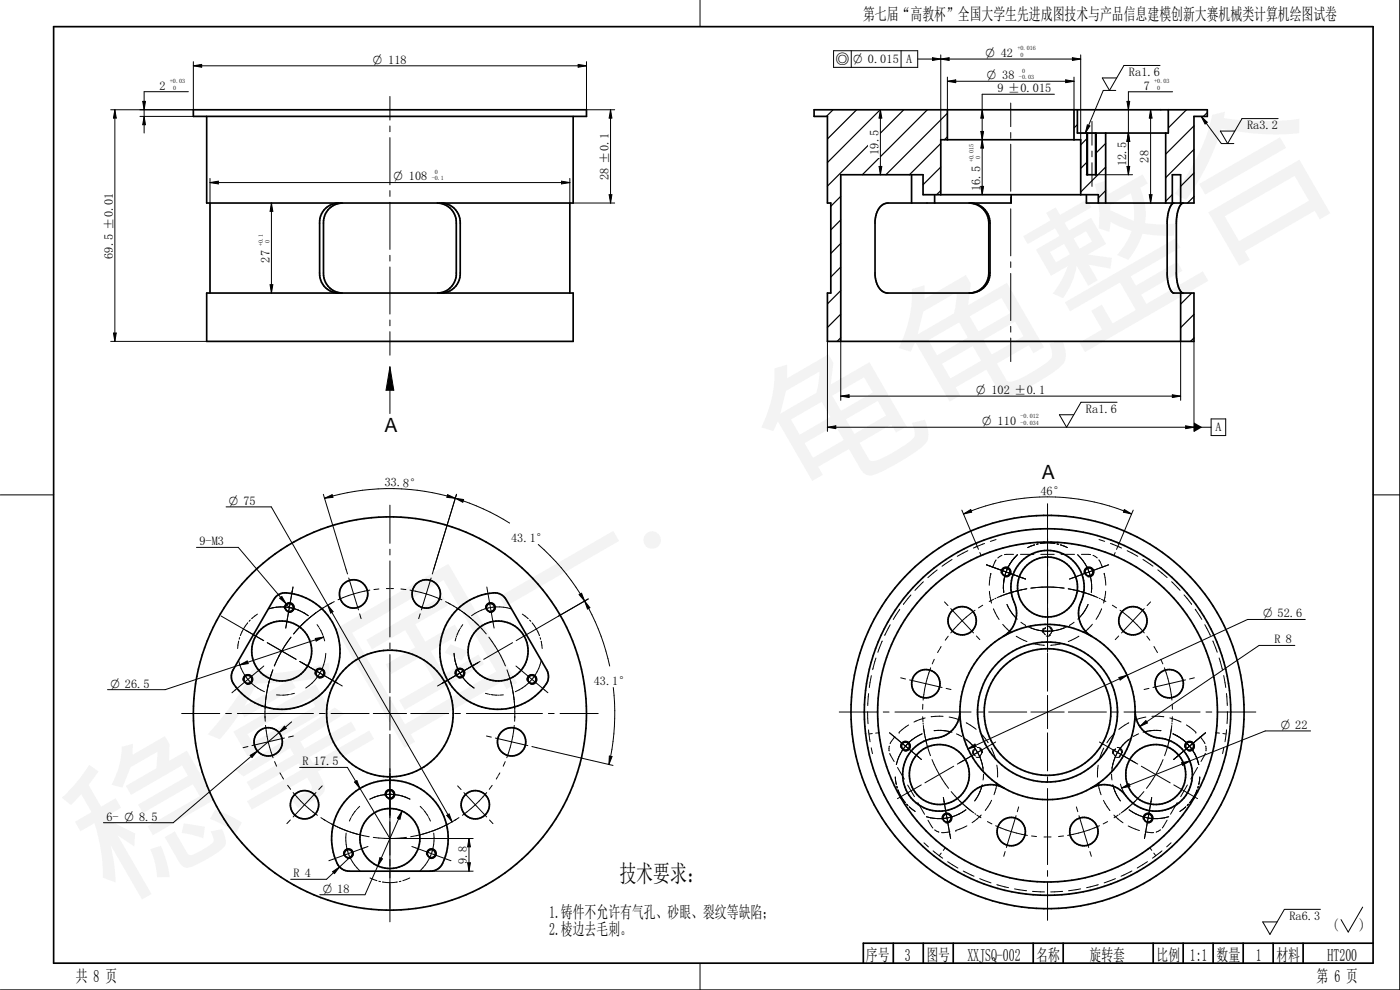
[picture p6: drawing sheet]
<svg xmlns="http://www.w3.org/2000/svg" width="420mm" height="297mm" viewBox="0 0 420 297" stroke-linecap="round" stroke-linejoin="round" font-family="sans-serif">
<g fill="none" stroke="#000" stroke-width=".3">
<path d="M210.1 0v8M250.2 15.2h25.2v5h-25.2zM255.5 15.2v5M270.4 15.2v5M279.8 17.3l2.5 .4-2.5 .4zM282.3 17.7l2.5-.4v.8zM282.3 16.5v25.4M321.8 17.3l2.5 .4-2.5 .4zM324.3 16.5v33.7M324.3 17.7h-48.9M348.1 19.6h-10.8l-4.3 7.5-2.2-3.7h4.3M420.1 0v297h-420"/>
<path d="M33.2 32.9h24.8M34.5 32.9l.4 2.5h-.9zM34.5 32.9v69.5M42 34.9h16M42.8 30.4h.9l-.4 2.5zM43.3 34.9l.4 2.5h-.9zM56.5 27.5h-13.2v12.4M117 28.9v7.1M117 37.8v1.7M176 32.9h8.5M183.2 32.9l.4 2.5h-.8zM183.2 32.9v28"/>
<path d="M264.2 32.9l.4 2.5h-.8zM284.3 24.4l2.5-.4v.8zM284.3 23.1v9.8M284.3 24.4h38M294.4 39.4h.8l-.4 2.5zM294.8 32.9l.4 2.5h-.8zM303.3 30.9v7.1M303.3 39.8v1.7M316.5 28.3h-21.7v30.1M319.8 24l2.5 .4-2.5 .4zM322.3 23.1v9.8M324.5 39.9h4.3"/>
<path d="M326.1 39.9v12.5M326.3 37.5l.8 .3-1.4 2.1zM327.7 36.4v7.2M329.1 39.9v12.5M334.9 27.1h-3.8l-5.4 12.8M338.2 30.4h.8l-.4 2.5zM338.6 39.9l.4 2.5h-.8zM345.3 32.9l.4 2.5h-.8zM345.3 32.9v28M351.9 27.5h-13.3v24.9M63 54.8l2.5-.4v.8zM63 53.5v7.4"/>
<path d="M63 54.8h108M117 41.3v14.1M117 57.2v1.7M168.5 54.4l2.5 .4-2.5 .4zM171 53.5v7.4M182.8 58.4h.8l-.4 2.5zM263.8 49.9h.8l-.4 2.5zM294.4 55.9h.8l-.4 2.5zM294.8 41.9l.4 2.5h-.8zM303.3 43.3v14.1M303.3 59.2v1.7M327.7 45.3v1.8"/>
<path d="M327.7 48.8v7.1M328.8 52.4h11.1M338.2 49.9h.8l-.4 2.5zM344.9 58.4h.8l-.4 2.5zM81.5 60.9l.4 2.5h-.8zM81.5 60.9v27M117 60.7v14.1M117 76.6v1.7M172 60.9h12.5M303.3 62.7v14.1M303.3 78.6v1.7M34 99.9h.9l-.4 2.5z"/>
<path d="M81.1 85.4h.8l-.4 2.5zM117 80.1v14.1M117 96v1.7M117 99.5v7.1M303.3 82v14.2M303.3 97.9v1.8M33.2 102.4h28.8M117 110.1v14M117 110.1l1.2 7h-2.3zM248.3 102.4v27M252.3 118.9l2.5-.4v.8zM252.3 102.4v17.7"/>
<path d="M252.3 118.9h102M303.3 101.4v7.1M351.8 118.5l2.5 .4-2.5 .4zM354.3 102.4v17.7M358.3 102.4v27M248.3 128.2l2.5-.4v.8zM248.3 128.2h115.2M335.3 120.7h-10.9l-4.3 7.5-2.2-3.8h4.4M355.8 127.8l2.5 .4-2.5 .4zM363.5 125.7h4.4v5h-4.4zM.1 148.5h16M67.8 152.1h13.6l17 29.5"/>
<path d="M97 148.3l7.3 23.9M97.4 149.5l2.3-1.1 .2 .8zM97.4 149.5a67.6 67.6 0 0 1 39.2 0M117 151.6v11.4M134.3 148.4l2.3 1.1-2.5-.3zM136.6 149.5l2.5 .4-.2 .8zM136.6 149.5a68.7 68.7 0 0 1 16.3 7.5M137 148.3l-7.3 23.9M288.7 153.1l5 11.7M289.1 154.2l2.2-1.3 .3 .8zM289.1 154.2a64.5 64.5 0 0 1 50.5 0M314.4 151.1v44.5"/>
<path d="M337.4 152.9l2.2 1.3-2.5-.5zM340.1 153.1l-5 11.7M412.1 148.5h8M59 164.2h12.5l15.3 18.1M83.9 179.5l.7-.5 1.3 2.1zM87.7 177.6l.2-1.5-2.1 12.3 .2-1.5M104.7 173.4l2.9 9.6M111 177.1l-4.9 1.1-4.7 1.8M113.7 176.7l-1.5 .2M116 176.6h.7M116.9 176.6h.2M117 164.8v1.7"/>
<path d="M117 168.3v22.8M117.3 176.6h.8M120.3 176.7l1.5 .2M123.1 177.1l4.8 1.1 4.7 1.8M129.4 173.4l-2.9 9.6M146.1 176.1l2.2 12.3M161.5 163.4a66.5 66.5 0 0 1 14 16.9M173.8 178.4l.7-.4 1 2.3zM176.5 179.7l-21.6 12.5M273.4 178.5l-2.3 2.8M277.1 174.6l-2.5 2.5M281.3 171l-2.8 2.3"/>
<path d="M285.7 167.9l-3 2M290.5 165.2l-3.2 1.7M294.1 165.8l.4 .9M295.5 163.1l-3.4 1.3M296.9 177.4l.7 3.6M297.4 172h.1M297.4 172l-.5 3.6M297.5 170l-1.5-.5 11.8 4.2-1.4-.5M298.2 179.8l-1.3 .7M298.9 179.5l-.3 .1M298.9 161.9l-1.7 .6M298.9 168l-1 2.3"/>
<path d="M300.5 172a1.51 1.51 0 0 1 1.3-1.9 1.51 1.51 0 0 1 1.6 1.6 1.51 1.51 0 0 1-1.9 1.4M300.7 166.6l-1.2 .8M302 178.2l-2.8 1.1M302.7 178l-.3 .1M303.6 177.7l-3.4 1.2M304.2 166.3l-2.8 .1M304.3 167.5l1-1.1a13.2 13.2 0 0 0-4.1 11.4l-.1-1.6M304.5 177.5l-1.4 .4M306.3 166.3h4M306.6 177l-3.2 .8M308.2 176.7l-3.3 .7M309.4 176.5l5-.4 5 .4"/>
<path d="M310.5 163.5l-2.1 .8M311.6 163.2l-.5 .1M312.2 163.1l2.2-.2 2.2 .2M312.3 166.3h4.1M317.2 163.2l.5 .1M318.3 163.5l2.1 .8M318.4 166.3h4.1M323.4 166.4l1.6 1.8M324.3 177.5l1.4 .4M324.5 166.3l2.8 .1M325 168.2l1.6 2.9M325.4 172a1.5 1.5 0 0 1 1.3-1.9 1.5 1.5 0 0 1 1.6 1.6 1.5 1.5 0 0 1-1.9 1.4"/>
<path d="M325.4 177.8l-4.8-1.1 4.6 1 3.3 1.2M326.1 178l.3 .1M326.6 171.1l.7 2.1 .3 2.2M326.8 178.2l2.7 1.1M327.6 175.4l-.1 2.4M328 166.6l1.3 .8M329.8 168l1 2.3M329.8 161.9l1.7 .5M329.9 179.5l.3 .1M330.6 179.8l1.3 .7M331.4 172h.1M331.4 172l.5 3.6"/>
<path d="M331.8 177.4l-.6 3.5M332.7 169.5l-11.7 4.2M333.3 163l3.3 1.4M334.7 165.8l-.4 .9M338.3 165.2l3.2 1.7M343 167.9l3 2M347.5 171l2.8 2.3M351.6 174.5l2.6 2.6M355.4 178.5l2.2 2.8M66.3 184.8l12.8 7.4M71.6 192.4l-.3 2.2M71.6 198.3l.4 1.2"/>
<path d="M71.9 191.3l-.1 .5M72 199.5l2.2-1.2 .3 .8zM72 199.5a13.3 13.3 0 0 0 7.4 8M74.3 186.9l-1.2 1.8-1 2M75.1 186l-.4 .4M77.3 184.3l-1.8 1.3M79.2 199.8l-9.6 8.1M80.2 192.8l8.7 5M82.1 182.3l-1.4 .4a13.3 13.3 0 0 1 11.8 2l-1.2-.8M85.4 182.7a1.49 1.49 0 0 1 1.3-1.9 1.49 1.49 0 0 1 1.6 1.6 1.49 1.49 0 0 1-1.8 1.3M87.3 191.2l-2.8 4.1-2.2 4.5M90.6 198.8l1.1 .7"/>
<path d="M91.7 186.4l-1.1 1M92.3 185.9l-.3 .2M94.6 191.6l2.5-.4-2.2 1.1zM94.9 183.8l-2.3 1.9M95.2 187.4l.5 .8M95.5 183.4l-.3 .2M95.9 188.4l.1 .2M96.1 188.9l.8 1.7M97 190.9l.1 .2M97 182.4l-1.2 .8M97.1 191.2l-47.5 15.7h-17.3M97.2 191.4l.2 .9"/>
<path d="M97.8 196a13.3 13.3 0 0 1-6.1 10.4M98.4 181.6l1.6 1.9-.8 .4zM98.4 181.6l37.3 65M99.5 181a37.5 37.5 0 0 0-11.4 9.2l4.4-4.5M100.3 180.5l-1.3 .7M107.9 184.2l.5 1.4M117 192.9v1.7M117 196.4v11.4M126.1 184.2l-.4 1.4M133.7 180.5l1.4 .7M134.6 181a37.5 37.5 0 0 1 11.3 9.2M136.4 197.5l-.1-1.5a13.2 13.2 0 0 0 6 10.4l-1.2-.8"/>
<path d="M136.9 191.3l-.3 1M137 182.4l1.2 .8M137 190.9l-.1 .2M138 188.8l-.9 1.8M138.2 188.4l-.1 .2M138.5 183.4l.3 .2M138.9 187.4l-.6 .8M139.2 183.8l2.3 1.9M141.8 185.9l.2 .3M142.3 186.4l1.1 1M142.4 199.5l1-.7-1.3 .8M144.1 198.5l-12.8 7.3"/>
<path d="M145.7 182.7a1.5 1.5 0 0 1 1.4-1.9 1.5 1.5 0 0 1 1.6 1.6 1.5 1.5 0 0 1-1.9 1.3M146.7 191.2l2.8 4.1 2.2 4.5M153.4 182.7a13.3 13.3 0 0 0-11.9 2M153.8 192.8l-8.6 5M154.8 199.8l9.6 8.1M156.7 184.3l1.8 1.3M158.9 186.1l.4 .3M159.7 186.9l1.3 1.8 .9 2M162.1 191.3l.2 .5M162.4 192.4l.3 2.2M162.4 198.3a13.3 13.3 0 0 1-7.7 9.2M175.5 180.3l1.5 2-.7 .4z"/>
<path d="M175.5 180.3a67.4 67.4 0 0 1 7.5 19.5M262.9 197.4l-1 3.5M264.8 192.3l-1.3 3.4M267.2 187.5l-1.7 3.2M270 182.8l-1.9 3.1M280.4 197.8l-.6 1.4M281.8 195.1l-.4 .7M282 194.8l-.1 .2M282.4 194l-.3 .6M283.5 180.6l1 1.1M284.6 190.9l-.9 1.2M285.3 182.6l6.9 7.3"/>
<path d="M292.6 183.1l-3.9 3.1-3.4 3.7M293 190.8l1.1 1.1M294.9 181.6l-1.2 .8M298.1 182.7l1.7 3.2M300.9 187.3l2.6 2.5M302.6 182.2l-.4-.8 1.6 2.7 1.2 1.4M302.8 182.5l.1 .2M303 182.9l1.1 1.6M304.3 184.7l.1 .2M304.6 185.1l.7 .7M305 190.9l3.2 1.6M306.4 186.7l1.4 .9"/>
<path d="M308.4 187.9l2.2 .9 3.2 .6M309.4 188.4l2.3 .7 2.1 .3M309.9 193.1l3.6 .5M313.2 188.5l-.3 1.3M313.8 188.3h.1M313.8 188.3a1.24 1.24 0 0 0 0 2.2M314.3 187.9a1.47 1.47 0 0 1 1.6 1.6M314.4 196v11.4M315 190.5h.1M315 188.3a1.24 1.24 0 0 1 0 2.2M315.2 190.6l-1.2 .2M318.8 193l-3.5 .6"/>
<path d="M319.3 188.4l-2.3 .7-2.1 .3M320.4 187.9l-3.3 1.2-3.3 .3M322.4 186.7l-1.5 1M323.8 190.9l-3.2 1.6M324.1 185.1l-.6 .7M324.5 184.7l-.2 .2M325.7 182.9l-1.1 1.6M326 182.5l-.1 .2M326.1 182.3l.4-.9-1.5 2.7-1.3 1.4M327.8 187.3l-2.5 2.5M330.6 182.7l-1.7 3.1M333.8 181.6l1.3 .8"/>
<path d="M335.7 190.8l-1 1.1M336.1 183.1l3.9 3.1 3.4 3.7M343.4 182.6l-6.8 7.3M344.2 190.9l.9 1.2M345.3 180.6l-1 1.1M346.3 194l.4 .6M346.8 194.8l.1 .2M347 195.2l.4 .6M348.4 197.8l.6 1.4M358.7 182.8l2 3M361.6 187.4l1.6 3.2M364 192.3l1.3 3.4"/>
<path d="M365.9 197.4l1 3.5M388.6 193.7h-10.7l-35.8 24.3M391.7 185.9h-17.3l-36.1 16.7M54.5 214.1h11.5M67.7 214.1h1.8M71.2 214.1h22.9M73 204.2a1.5 1.5 0 0 1 1.3-1.8 1.5 1.5 0 0 1 1.6 1.6 1.5 1.5 0 0 1-1.9 1.3M79.5 214.9l.1 1.5M79.6 211.2v1.5M79.7 217.7l.8 4.9 1.4 4.8M79.7 210.4v.4M80.2 207.1l-.5 2.9"/>
<path d="M80.7 204.6l-.3 1.4M80.8 204.5l-1.1 5.4-.2 5.5M81.4 202.5l-1.2 4.5M81.9 201l-1.1 3.5M83 208.5l1 .1M84.2 208.6h.2M85.4 217.9l.5 .6-2.2 1.3zM86.6 208.4l-1.9 .2M87.1 208.3l-.2 .1M87.5 216.6l-35.5 30.2h-21M88.4 208l-1 .3M94.6 202.4a1.51 1.51 0 0 1 1.3-1.9 1.51 1.51 0 0 1 1.6 1.6 1.51 1.51 0 0 1-1.9 1.3"/>
<path d="M95.4 201.6l-5.5-3.1 12.8 7.3M95.9 214.1h1.7M99.3 214.1h11.5M100.3 204.4l1.1 .7M112 214.1h10M117 209.1v10M123.3 214.1h11.4M133.9 204.3l-1.3 .8 1.1-.7M136.5 214.1h1.7M136.6 202.4a1.5 1.5 0 0 1 1.3-1.9 1.5 1.5 0 0 1 1.6 1.6 1.5 1.5 0 0 1-1.9 1.3M140 214.1h22.8M145.7 208l.9 .3"/>
<path d="M146.9 208.3h.2M147.4 208.4l1.9 .2M149.6 208.6h.2M151.1 208.5l-1 .1M152.2 201l1.1 3.5M153.3 204.5l1 5.4 .2 5.5M153.3 204.6l.3 1.4M153.9 207.1l.4 3M154.3 210.4l.1 .4M154.3 217.7l-.8 4.9-1.4 4.8M154.4 211.2l.1 1.5M154.5 214.9l-.1 1.5"/>
<path d="M158.2 204.2a1.51 1.51 0 0 1 1.3-1.9 1.51 1.51 0 0 1 1.6 1.7 1.51 1.51 0 0 1-1.9 1.3M164.6 214.1h1.7M168.1 214.1h11.4M184.1 206.3a67.6 67.6 0 0 1-1.4 23.1M251.9 213.6h11.4M260.4 213.6l.1 3.5M260.7 219l.4 3.6M260.7 208.1l-.3 3.6M261.5 202.7l-.6 3.6M263.8 219.9l-1 .1M265.1 213.6h1.7M267 219.9l9.5 8"/>
<path d="M268.6 213.6h22.8M269.8 219.7h.1M270.3 203.4l1.5 .3M272.7 217.5l-2.8 2.2M273 204l9.7 2.3M276.9 215.1l.1 1.4M277 211.3l-.1 1.5M277 216.9l.1 .4M277.1 217.7l.7 4.3M277.4 220l.1 .6M277.7 215.4l-3.4 1.2M279.3 200.4l-1.5 4.7-.8 5"/>
<path d="M280.3 219.2l2.2-.1 2.9 .5M281.3 219.2h-1M282.1 219.1l1.9 .2M283 214.9l-3.6 .2M283.9 206.5l1.5 .4M284.3 219.4h.2M284.8 219.5l.9 .2M284.9 215.1l3.4 1M290 216.9l3 1.9M293.2 213.6h1.7M296.7 213.6h11.4M309.4 213.6h10"/>
<path d="M314.4 208.6v10M314.4 219.9v11.4M320.6 213.6h11.5M333.8 213.6h1.7M335.8 203.3l2.5-.7-2.1 1.4zM337.3 213.6h22.9M338.3 202.6l-47.8 22.1M338.8 216.9l-3 1.9M342.1 218l1.8-1.8 .5 .7zM343.9 215.1l-3.5 1M344 219.5l-1 .2M344.5 219.4h-.3"/>
<path d="M344.8 206.5l-1.4 .4M345.7 214.9l3.6 .2M346.2 219.2l-1.5 .1M346.3 219.1l2.1 .1h-1M346.3 219.1l-2.9 .5M346.7 219.1l-.5 .1M349.5 200.4l1.4 4.7 .8 5M351.1 215.4l3.3 1.2M351.3 220l-.1 .6M351.7 217.7l-.8 4.3-1.4 4.7M351.7 216.9v.4M351.8 211.3l.1 1.5"/>
<path d="M351.8 215.1v1.5M355.8 204l-9.8 2.3M356.1 217.5l2.8 2.2M358.4 203.4l-1.4 .3M358.9 219.7h.1M361.9 213.6h1.8M365 219.9l1 .1M365.4 213.6h11.5M367.3 202.7l.6 3.6M368.1 208.1l.2 3.6M368.1 219l-.5 3.5M368.4 213.5l-.2 3.6"/>
<path d="M393.3 219.3h-13.6l-22.6 9M74.4 224l-1.4 .3M75.1 226.6l2.1-1.3-1.6 2zM82.4 228.5l.6 1.4M84 231.9l.4 .7M84.5 232.7l.1 .2M84.7 233.1l.4 .6M85.4 221.4l-9.8 2.3M86.3 235.6l.9 1.2M88 237.8l3.4 3.7 3.9 3.1M88 220.8l-1.4 .4M89.9 230.3h14.4l12.7 21.3"/>
<path d="M94.8 237.8l-6.8 7.3M96.7 235.8l-1 1.1M106.4 234.6l.7-.4 .9 2.4zM112.4 239.2l-1.4 .6a13.2 13.2 0 0 1 12 0l-1.3-.6M115.6 238.7a1.5 1.5 0 0 1 1.3-1.9 1.5 1.5 0 0 1 1.6 1.6 1.5 1.5 0 0 1-1.9 1.4M117 220.3v56.3M137.3 235.8l1.1 1.1M139.2 237.8l6.9 7.3M146 220.8l1.5 .4M146.1 237.8l-3.5 3.7-3.8 3.1M147.7 235.6l-.9 1.2M148.7 221.4l9.7 2.3"/>
<path d="M149.3 233.1l-.4 .6M149.5 232.7l-.1 .2M150 231.9l-.4 .7M151.6 228.5l-.6 1.4M159.6 224l24.4 5.7M182.9 226.8l.8 .2-1 2.4zM261.5 224.4l.3 1.7M261.8 220.1l-1 .1M266.9 223.9l-.1 1.4M267 226.1l1.3 2.4M268.6 221l-1.5 2.1M268.7 233.1l.3 2.2"/>
<path d="M269.1 235.9l.2 .5M269.4 230.3l2 3.5M269.5 237l.9 2 1.3 1.8M270.3 224.3a1.5 1.5 0 0 1 1.3-1.9 1.5 1.5 0 0 1 1.7 1.6 1.5 1.5 0 0 1-1.9 1.3M272.4 235.5l2 3.5M273.7 221.9a13.2 13.2 0 0 0-4.7 7.5M276.5 235.5l-7.2 4.1M276.7 220.2l-3 1.7M277.6 221l.1 .3M277.8 221.7l1.4 5M279.7 227.9l2.2 4.5 2.8 4.1M283.1 239.3l2.2 12.3"/>
<path d="M285.5 237.5l2.2 2.5 3.7 3.2M286.2 229.9l-8.6 5M287.1 220.2l1.5 .8M289 228.3l-1 .6M289.1 221.3l2.7 2.2 1.8 2.8M290.1 222l1.7 1.6 1.3 1.7M290.5 224.7l2.1-1.5 .4 .8zM292.2 224.9l-.3 1.2M292.8 224.7h.1M292.8 224.7a1.22 1.22 0 0 0 0 2.1M293.3 224.3a1.47 1.47 0 0 1 1.6 1.6M293.3 239.1l-.1 .2"/>
<path d="M293.6 226.2l.5 1M294 226.8h.1M294 224.7a1.22 1.22 0 0 1 0 2.1M294.1 227.2l.7 2.2 .3 2.3M294.2 227l-1.2 .2M294.3 237.1l-.9 1.8M294.3 220.1l2.3 2.7M294.4 236.6v.2M294.5 228.2l.5 2.3M294.7 235.8l-1 2.7-1.2 1.8 .6-.8M294.8 235.4l-.3 1M295.2 232.3l-.2 1.7"/>
<path d="M297.5 224.4l1.3 3.4M298.8 222.6l-11.5 6.7M299.2 229.6l.2 3.6M299.2 235l-.9 3.4M314.4 233.1v1.7M314.4 236.6v22.8M329.6 235l.8 3.5M329.6 229.6l-.2 3.6M330 222.6l11.5 6.7M331.3 224.5l-1.3 3.3M333.6 232.3l.1 1.7M334 235.4l.2 1"/>
<path d="M334 235.8l1.1 2.7 1.1 1.8-.5-.8M334.1 224.9l-.2 1.2M334.3 228.2l-.6 2.3M334.3 236.6l.1 .2M334.4 220.1l-2.2 2.8M334.5 237.1l.8 1.7M334.8 224.7h.1M334.8 224.7a1.22 1.22 0 0 0 0 2.1M335.3 224.3a1.47 1.47 0 0 1 1.6 1.6M335.4 239.1l.1 .2M335.7 225.3l-1.4 3-.7 3.4M335.7 225.3l-1.1 1.9"/>
<path d="M336 226.8h.1M336 224.7a1.22 1.22 0 0 1 0 2.1M336.2 227l-1.2 .2M336.2 235.3l.7 1.8 1 1.7M336.6 236.5l2.2-1.4 .3 .8zM337 223.5l-1.3 1.8M338.7 222l-1 .8M339.7 221.3l-1.9 1.4-2.1 2.6M339.7 228.3l1.1 .6M341.7 220.2l-1.5 .8M342.5 229.9l8.7 5M343.3 237.5l-2.2 2.5-3.7 3.2"/>
<path d="M345.6 239.3l-2.1 12.3M349 227.9l-2.2 4.5-2.7 4.1M351 221.7l-.4 1.5M351.1 221v.3M352.3 235.5l7.1 4.1M353.4 220.9l-1.4-.7a13.4 13.4 0 0 1 7.4 8M354.6 228.9l2.5-.6-2.2 1.3zM355.5 224.3a1.51 1.51 0 0 1 1.4-1.9 1.51 1.51 0 0 1 1.6 1.6 1.51 1.51 0 0 1-1.9 1.3M356.4 235.5l-2.1 3.5M357.1 228.3l-20.5 8.2M359.3 237l-1 2-1.3 1.9M359.3 227.9l.5 1.5-.4-1.2"/>
<path d="M359.4 230.3l-2 3.4M359.6 235.9l-.1 .5M360.1 233.1l-.3 2.3M360.2 221l1.4 2.1M360.8 220.7l1-.8-9.6 8 1-.8M361.7 226l-1.3 2.5M361.9 223.8v1.5M367 220.1l1 .1M367.3 224.3l-.4 1.8M87.1 246l-1 1.1M96.3 245.3l1.3 .8M97.1 245.9a37.3 37.3 0 0 0 13.7 5.2"/>
<path d="M99.5 247.2l1.3 .7M101.2 248.1l.3 .1M101.9 248.4l2.7 1.1M103.1 256.5a1.5 1.5 0 0 1 1.3-1.9 1.5 1.5 0 0 1 1.7 1.6 1.5 1.5 0 0 1-1.9 1.4M103.9 250a13.2 13.2 0 0 0 4.1 11.3M104.8 257.4l-6.8 6.4h-10.8M105 249.6l.3 .1M105.3 245.4l-.5 1M105.5 245l-.1 .2M106.8 243.2l-1.1 1.6M107.1 242.8l-.2 .2M107.9 241.9l-.6 .7"/>
<path d="M110.4 254l-11.7 4.3M112 251.2l5 .4M114 257.3l.8 .4-1.4 2.1zM117 251.6h25M120.7 243.4l-.7 2.4-.7-.3zM120.7 243.4l-11.2 25.1h-13.5M122 251.2l-5 .4M123.6 254l11.8 4.3M126.1 241.9l.7 .7M127 242.8l.1 .2M127.3 243.2l1.1 1.6M128 256.5a1.49 1.49 0 0 1 1.3-1.9 1.49 1.49 0 0 1 1.7 1.6 1.49 1.49 0 0 1-1.9 1.4"/>
<path d="M128.5 245l.1 .2M128.8 245.5l.4 .9M129 249.6l-.3 .1M130.2 250a13.2 13.2 0 0 1-4.1 11.3M132.2 248.4l-2.8 1.1M134.1 244.6l.7-.4 .9 2.4zM134.5 247.2l-1.3 .7M136.9 245.9a37.6 37.6 0 0 1-13.7 5.2M137.7 245.3l-1.2 .8M140.3 258.9h.9l-.5 2.5zM140.7 251.6l.5 2.5h-.9zM140.7 251.6v9.8"/>
<path d="M146.9 246l1 1.1M272.1 241.3l.4 .4M272.9 242.1l1.8 1.4M275.5 240.8l2 3.5M277.3 252.9l1.3 1.2M278.5 246.1l1.5 2.4M280 255.3l2.9 2.2M280.5 249l1.3 .7M282.5 256l-.6 .8M282.8 245.8a1.51 1.51 0 0 1 1.3-1.9 1.51 1.51 0 0 1 1.6 1.7 1.51 1.51 0 0 1-1.9 1.3M283.7 254.4l-.6 .8M284.4 258.6l3.1 1.9"/>
<path d="M285.1 249.6l-2.5 .2M286.9 249.2h.1M288 240.3l1.1 1M289.4 241.6l.2 .2M289.9 243a13.3 13.3 0 0 1-11.9 2M289.9 242l2.3 1.9M290.2 247.8l-3.3 1.4M292.6 244.1l.2 .2M293.2 244.6l1.2 .8M294.5 244.5l-2.8 2.3M296.3 246.5l1.4 .7M297.6 240.1l-1.9 3.1"/>
<path d="M298.8 247.8l4.7 1.7 4.8 1.2M301.7 255.5l-.5 1.4M304.9 244.7l-2.9 9.6M305.7 242.1l-.4 1.4M309.6 250.8l1.5 .2M313.3 251.1h.8M314.3 251.1h.2M314.7 251.1h.7M319.2 250.8l-1.5 .2M323 242.1l.5 1.4M323.8 244.7l2.9 9.6M327.1 255.5l.4 1.4"/>
<path d="M330 247.8l-4.7 1.7-4.9 1.2M331.2 240.1l1.9 3.1M332.4 246.5l-1.3 .7M334.3 244.6l2.7 2.3M335.6 244.6l-1.3 .8M336.2 244.1l-.3 .2M338.6 247.8l3.3 1.4M338.8 242.1l-2.3 1.8M338.9 243l3 1.7 3.2 .8M339.4 241.6l-.3 .2M340.8 240.3l-1.1 1M341.9 249.2h.1"/>
<path d="M343.1 245.8a1.51 1.51 0 0 1 1.3-1.9 1.51 1.51 0 0 1 1.7 1.7 1.51 1.51 0 0 1-1.9 1.3M343.7 249.6l2.5 .2M344.4 258.5l-3.1 1.9M345.1 254.4l.6 .7M346.3 256l.6 .8M348.3 249l-1.3 .7M348.7 255.3l-2.8 2.2M350.3 246.1l-1.5 2.3M350.7 245l-2.3 .5h-3.3M351.5 252.9l-1.4 1.2M353.3 240.8l-2 3.5M355.9 242.1l-1.8 1.4"/>
<path d="M356.6 241.3l-.3 .4M99.8 261.5l2.1-1.4-1.5 2zM111.1 263.4l2 .8M113.7 264.4l.5 .1M114.8 264.6l2.2 .2 2.2-.2M117 261.4h25M120.3 264.4l-.5 .1M123 263.4l-2.1 .8M289.1 261.3l3.2 1.6M294 263.6l3.4 1.3M299.2 265.4l3.5 .9M304.5 266.7l3.5 .6"/>
<path d="M309.9 267.4l3.6 .2M314.4 261.2v1.7M314.4 264.7v11.4M318.9 267.4l-3.6 .2M324.3 266.7l-3.6 .6M329.6 265.4l-3.5 .9M334.8 263.6l-3.4 1.3M339.7 261.3l-3.3 1.6M396.3 272.8h-10.8l-4.4 7.6-2.1-3.8h4.3M409 272.2l-4.4 7.5-2.1-3.8M210.1 289v8"/>
</g>
<g fill="none" stroke="#000" stroke-width=".51">
<path d="M16.1 8h396v281h-396zM58 32.9h118v2h-118zM62 34.9v26h110v-26M244.3 32.9h118v2h-4v26h-6a4.3 4.3 0 0 0-1.8 3.7l-.2 1.7v16.2l.3 2.3a3.9 3.9 0 0 0 1.7 3.1h6v14.5h-110v-14.5h1v-27h-1v-26h-4zM284.3 32.9v9M322.3 32.9v9M323.3 32.9v7h27.3v-7M326.3 39.9v12.5M328.8 39.9v12.5M331.8 39.9v21M349.8 39.9v21M273.6 52.4v8.5"/>
<path d="M280.5 58.4v2.5M282.3 58.4v-16.5h42v16.5M303.5 58.4v2.5h-37a4.7 4.7 0 0 0-3.8 4.8l-.1 16.8a5.3 5.3 0 0 0 3.5 5.4h25.1M326 58.4v2.5h25.8v-8.5h2.5v8.5M326.1 52.4h3M63 60.9v27M101.6 60.9a5.8 5.8 0 0 0-5.7 6v15a5.8 5.8 0 0 0 5.7 6M102.8 60.9a5.8 5.8 0 0 0-5.7 6v15a5.8 5.8 0 0 0 5.7 6M131.3 60.9a5.8 5.8 0 0 1 5.6 6v15.7a5.8 5.8 0 0 1-5.6 5.3M132.5 60.9a5.8 5.8 0 0 1 5.6 6v15a5.8 5.8 0 0 1-5.6 6M171 60.9v27M290.8 60.9a6 6 0 0 1 6.3 6v15a6 6 0 0 1-6.3 6"/>
<path d="M291.5 61a6 6 0 0 1 5.3 5.9v15a6 6 0 0 1-5.3 6M329.6 60.9v-2.5h-52.6v-6h-24.7v50M355.1 60.9a4.1 4.1 0 0 0-1.9 3.7l-.2 2.3v15a8.4 8.4 0 0 0 1.7 5.9l.4 .1M62 87.9h110v14.5h-110zM354.3 87.9v14.5M82.8 179l1.5-.9a14.5 14.5 0 0 1 10.6 3.2 17.4 17.4 0 0 1 1.5 26.9 17.4 17.4 0 0 1-26.8-3.9l-.2-1.7 .6-1.6zM137.3 182.8a16.7 16.7 0 0 1 11.9-4.9l1.6 .7 1.1 1.3 12.2 21.1a4.3 4.3 0 0 1-.9 5.2 17.5 17.5 0 0 1-25.4 2.1 17.5 17.5 0 0 1-.5-25.5zM301.1 190.9a8.2 8.2 0 0 0 2.9-11.1 11 11 0 0 1 11.3-14.6 11 11 0 0 1 8.8 16.3 8 8 0 0 0 3.5 9.4M301.1 190.9a26.3 26.3 0 0 1 26.5 0M301.1 190.9a26.3 26.3 0 0 0-13 22.6M327.6 190.9a26.3 26.3 0 0 1 13.1 22.6M288.1 213.5a8.1 8.1 0 0 1-8.2 8.1 11 11 0 0 0-7 17.1 11 11 0 0 0 18.5-.6 8 8 0 0 1 9.9-1.6"/>
<path d="M288.1 213.5a26.3 26.3 0 0 0 13.2 23M340.7 213.5a8.2 8.2 0 0 0 8.2 8.1 11 11 0 0 1 7 17.1 11 11 0 0 1-18.5-.6 8 8 0 0 0-10-1.6M340.7 213.5a26.3 26.3 0 0 1-13.3 23M104.9 239a17.4 17.4 0 0 1 22.8-1.3 17.4 17.4 0 0 1 4.5 22.3l-1.4 1-1.6 .4h-24.4a4.3 4.3 0 0 1-4.1-3.4 17.5 17.5 0 0 1 4.2-19zM301.3 236.5a26.4 26.4 0 0 0 26.1 0M268.1 283v6M277.1 283v6M286.1 283v6M310.1 283v6M319.1 283v6M346.1 283v6M355.1 283v6"/>
<path d="M364.1 283v6M373.1 283v6M382.1 283v6M391.1 283v6M412.1 283h-153v6"/>
<circle cx="106.1" cy="178.2" r="4.2"/>
<circle cx="127.9" cy="178.2" r="4.3"/>
<circle cx="301.9" cy="171.6" r="1.23"/>
<circle cx="314.4" cy="176.1" r="9"/>
<circle cx="326.8" cy="171.6" r="1.23"/>
<circle cx="84.5" cy="195.3" r="9"/>
<circle cx="86.8" cy="182.3" r="1.23"/>
<circle cx="147.2" cy="182.3" r="1.24"/>
<circle cx="149.5" cy="195.3" r="9"/>
<circle cx="288.8" cy="186.3" r="4.2"/>
<circle cx="340" cy="186.3" r="4.2"/>
<circle cx="74.4" cy="203.8" r="1.23"/>
<circle cx="96" cy="202" r="1.22"/>
<circle cx="117" cy="214.1" r="19"/>
<circle cx="117" cy="214.1" r="59"/>
<circle cx="138" cy="202" r="1.22"/>
<circle cx="159.6" cy="203.8" r="1.23"/>
<circle cx="277.9" cy="205.1" r="4.2"/>
<circle cx="314.4" cy="213.6" r="51"/>
<circle cx="314.4" cy="213.6" r="55"/>
<circle cx="314.4" cy="213.6" r="59"/>
<circle cx="314.4" cy="213.6" r="21"/>
<circle cx="314.4" cy="213.6" r="19"/>
<circle cx="350.9" cy="205.1" r="4.2"/>
<circle cx="80.5" cy="222.6" r="4.2"/>
<circle cx="117" cy="238.3" r="1.23"/>
<circle cx="153.5" cy="222.6" r="4.2"/>
<circle cx="271.7" cy="223.9" r="1.23"/>
<circle cx="281.9" cy="232.4" r="9"/>
<circle cx="346.9" cy="232.4" r="9"/>
<circle cx="357" cy="223.9" r="1.23"/>
<circle cx="91.4" cy="241.5" r="4.2"/>
<circle cx="104.6" cy="256.1" r="1.23"/>
<circle cx="117" cy="251.6" r="9"/>
<circle cx="129.5" cy="256.1" r="1.23"/>
<circle cx="142.6" cy="241.5" r="4.2"/>
<circle cx="284.2" cy="245.4" r="1.23"/>
<circle cx="303.5" cy="249.5" r="4.3"/>
<circle cx="325.3" cy="249.5" r="4.3"/>
<circle cx="344.6" cy="245.4" r="1.24"/>
</g>
<g fill="#000">
<path d="M279.8 17.3l2.5 .4-2.5 .4zM282.3 17.7l2.5-.4v.8zM321.8 17.3l2.5 .4-2.5 .4zM34.5 32.9l.4 2.5h-.9zM43.3 34.9l.4 2.5h-.9zM42.8 30.4h.9l-.4 2.5zM183.2 32.9l.4 2.5h-.8zM264.2 32.9l.4 2.5h-.8zM284.3 24.4l2.5-.4v.8zM294.8 32.9l.4 2.5h-.8zM294.4 39.4h.8l-.4 2.5zM319.8 24l2.5 .4-2.5 .4z"/>
<path d="M326.3 37.5l.8 .3-1.4 2.1zM338.2 30.4h.8l-.4 2.5zM345.3 32.9l.4 2.5h-.8zM63 54.8l2.5-.4v.8zM168.5 54.4l2.5 .4-2.5 .4zM182.8 58.4h.8l-.4 2.5zM263.8 49.9h.8l-.4 2.5zM294.8 41.9l.4 2.5h-.8zM294.4 55.9h.8l-.4 2.5zM338.6 39.9l.4 2.5h-.8zM338.2 49.9h.8l-.4 2.5zM344.9 58.4h.8l-.4 2.5z"/>
<path d="M81.5 60.9l.4 2.5h-.8zM34 99.9h.9l-.4 2.5zM81.1 85.4h.8l-.4 2.5zM117 110.1l1.2 7h-2.3zM252.3 118.9l2.5-.4v.8zM351.8 118.5l2.5 .4-2.5 .4zM248.3 128.2l2.5-.4v.8zM355.8 127.8l2.5 .4-2.5 .4zM358.3 126.7l2.5 1.5-2.5 1.4zM97.4 149.5l2.3-1.1 .2 .8zM134.3 148.4l2.3 1.1-2.5-.3zM136.6 149.5l2.5 .4-.2 .8z"/>
<path d="M289.1 154.2l2.2-1.3 .3 .8zM337.4 152.9l2.2 1.3-2.5-.5zM83.9 179.5l.7-.5 1.3 2.1zM173.8 178.4l.7-.4 1 2.3zM72 199.5l2.2-1.2 .3 .8zM94.6 191.6l2.5-.4-2.2 1.1zM98.4 181.6l1.6 1.9-.8 .4zM175.5 180.3l1.5 2-.7 .4zM85.4 217.9l.5 .6-2.2 1.3zM335.8 203.3l2.5-.7-2.1 1.4zM342.1 218l1.8-1.8 .5 .7zM75.1 226.6l2.1-1.3-1.6 2z"/>
<path d="M106.4 234.6l.7-.4 .9 2.4zM182.9 226.8l.8 .2-1 2.4zM290.5 224.7l2.1-1.5 .4 .8zM336.6 236.5l2.2-1.4 .3 .8zM354.6 228.9l2.5-.6-2.2 1.3zM114 257.3l.8 .4-1.4 2.1zM120.7 243.4l-.7 2.4-.7-.3zM134.1 244.6l.7-.4 .9 2.4zM140.3 258.9h.9l-.5 2.5zM140.7 251.6l.5 2.5h-.9zM99.8 261.5l2.1-1.4-1.5 2z"/>
</g>
<g fill="none" stroke="#000" stroke-width=".36">
<path d="M250 32.9l-2 2M257.1 32.9l-8.8 8.8M264.2 32.9l-15.9 15.9M271.2 32.9l-22.9 22.9M278.3 32.9l-19.5 19.5M284.3 34l-18.4 18.4M323.3 37.4l-1 1M356.1 32.9l-5.5 5.5M358.3 37.8l-8.5 8.5M362.3 33.8l-1.1 1.1M252.3 58.9l-3 3M282.3 43.1l-9.4 9.3"/>
<path d="M282.3 50.1l-5.3 5.3M282.3 57.2l-1.2 1.2M284.3 41l-.9 .9M326.3 41.4l-2 2.1M326.3 48.5l-2 2M331.8 43l-3 3.1M331.8 50.1l-7.5 7.5M331.8 57.2l-2.2 2.2M351.8 58.4l-2 2M358.3 44.8l-8.5 8.5M358.3 51.9l-4 4M358.3 59l-1.9 1.9"/>
<path d="M252.3 66l-3 3M252.3 73l-3 3.1M252.3 80.1l-3 3M252.3 87.2l-4 4M252.3 94.3l-4 4M357.6 87.9l-3.3 3.4M358.3 94.3l-4 4M252.3 101.3l-1.1 1.1M358.3 101.4l-1 1"/>
</g>
<path d="M260.7 38.1h3.4v9.2h-3.4z" fill-rule="evenodd" fill="#fff"/>
<path d="M58 19.7l2.5-.4v.9zM58 18.5v14.4M58 19.7h118M173.5 19.3l2.5 .4-2.5 .5zM176 18.5v14.4M264.2 32.9v19.5M360.5 34.9l6 8.2h3.8M360.5 34.9l1.8 1.8-.6 .5zM383.6 35.6h-10.9l-4.3 7.5-2.2-3.8h4.4" fill="none" stroke="#000" stroke-width=".3"/>
<path d="M58 19.7l2.5-.4v.9zM173.5 19.3l2.5 .4-2.5 .5zM360.5 34.9l1.8 1.8-.6 .5z" fill="#000"/>
<text font-size="47.6" x="33.1" y="270.5" transform="rotate(-30 33.1 270.5)">稳拿国一·龟龟整合</text>
<text font-size="7.3" x="185.9" y="264.8">技术要求：</text>
<g font-size="5.9">
<text x="115.4" y="129.5">A</text>
<text x="312.7" y="143.7">A</text>
</g>
<g font-size="5.1">
<text x="259" y="6.1">第七届“高教杯”全国大学生先进成图技术与产品信息建模创新大赛机械类计算机绘图试卷</text>
<text x="164.8" y="275.3">1.铸件不允许有气孔、砂眼、裂纹等缺陷；</text>
<text x="164.8" y="280.4">2.棱边去毛刺。</text>
<text x="398.6" y="279.3">（</text>
<text x="407.5" y="279.3">）</text>
<text x="259.9" y="288.3">序号</text>
<text x="271.6" y="288.3">3</text>
<text x="278" y="288.2">图号</text>
<text x="290.3" y="288.3">XXJSQ-002</text>
<text x="311" y="288.4">名称</text>
<text x="327" y="288.2">旋转套</text>
<text x="347.1" y="288.3">比例</text>
<text x="357.1" y="288.5">1:1</text>
<text x="365.1" y="288.4">数量</text>
<text x="376.9" y="288.2">1</text>
<text x="383.1" y="288.4">材料</text>
<text x="398.4" y="288.3">HT200</text>
<text x="22.8" y="294.6">共 8 页</text>
<text x="395.1" y="294.5">第 6 页</text>
</g>
<g font-size="3.9">
<text x="295.7" y="17.1">O 42</text>
<text x="111.9" y="19.1">O 118</text>
<text x="250.8" y="19">a O 0.015 A</text>
<text x="296.2" y="23.8">O 38</text>
<text x="118.1" y="54.1">O 108</text>
<text x="292.9" y="118.2">O 102 ±0.1</text>
<text x="294.8" y="127.6">O 110</text>
<text x="68.7" y="151.4">O 75</text>
<text x="379" y="185.3">O 52.6</text>
<text x="33.1" y="206.3">O 26.5</text>
<text x="384.4" y="218.7">O 22</text>
<text x="96.8" y="267.8">O 18</text>
</g>
<g font-size="3.7">
<text x="338.8" y="22.8">Ra1.6</text>
<text x="47.9" y="26.9">2</text>
<text x="299.4" y="27.7">9 ±0.015</text>
<text x="343.3" y="26.9">7</text>
<text x="374.2" y="38.7">Ra3.2</text>
<text x="263.6" y="46.4" transform="rotate(-90 263.6 46.4)">19.5</text>
<text x="338" y="49.9" transform="rotate(-90 338 49.9)">12.5</text>
<text x="344.7" y="48.8" transform="rotate(-90 344.7 48.8)">28</text>
<text x="182.6" y="54.1" transform="rotate(-90 182.6 54.1)">28 ±0.1</text>
<text x="294.1" y="57.3" transform="rotate(-90 294.1 57.3)">16.5</text>
<text x="33.9" y="77.6" transform="rotate(-90 33.9 77.6)">69.5 ±0.01</text>
<text x="80.8" y="78.8" transform="rotate(-90 80.8 78.8)">27</text>
<text x="325.9" y="123.8">Ra1.6</text>
<text x="364.7" y="129.4">A</text>
<text x="115.3" y="145.8" transform="rotate(3 115.3 145.8)">33.8°</text>
<text x="312.2" y="148.4" transform="rotate(1 312.2 148.4)">46°</text>
<text x="59.8" y="163.6">9-M3</text>
<text x="153.4" y="162.5">43.1°</text>
<text x="382.5" y="193">R 8</text>
<text x="178.2" y="205.4">43.1°</text>
<text x="90.8" y="229.6">R 17.5</text>
<text x="31.9" y="246.2">6- O 8.5</text>
<text x="88.1" y="263.2">R 4</text>
<text x="140.1" y="259.3" transform="rotate(-90 140.1 259.3)">9.8</text>
<text x="386.9" y="276">Ra6.3</text>
</g>
<g font-size="1.9">
<text x="305.3" y="15.1">+0.016</text>
<text x="306.3" y="17.1">0</text>
<text x="305.8" y="23.8">-0.03</text>
<text x="306.7" y="21.8">0</text>
<text x="51" y="24.9">+0.03</text>
<text x="51.9" y="26.9">0</text>
<text x="346.4" y="24.9">+0.03</text>
<text x="347.3" y="26.9">0</text>
<text x="294.1" y="47.7" transform="rotate(-90 294.1 47.7)">0</text>
<text x="130.5" y="52.2">0</text>
<text x="292.1" y="48.6" transform="rotate(-90 292.1 48.6)">+0.015</text>
<text x="129.6" y="54.1">-0.1</text>
<text x="78.8" y="73.8" transform="rotate(-90 78.8 73.8)">+0.1</text>
<text x="80.8" y="72.9" transform="rotate(-90 80.8 72.9)">0</text>
<text x="306.3" y="125.6">-0.012</text>
<text x="306.3" y="127.6">-0.034</text>
</g>
</svg>
